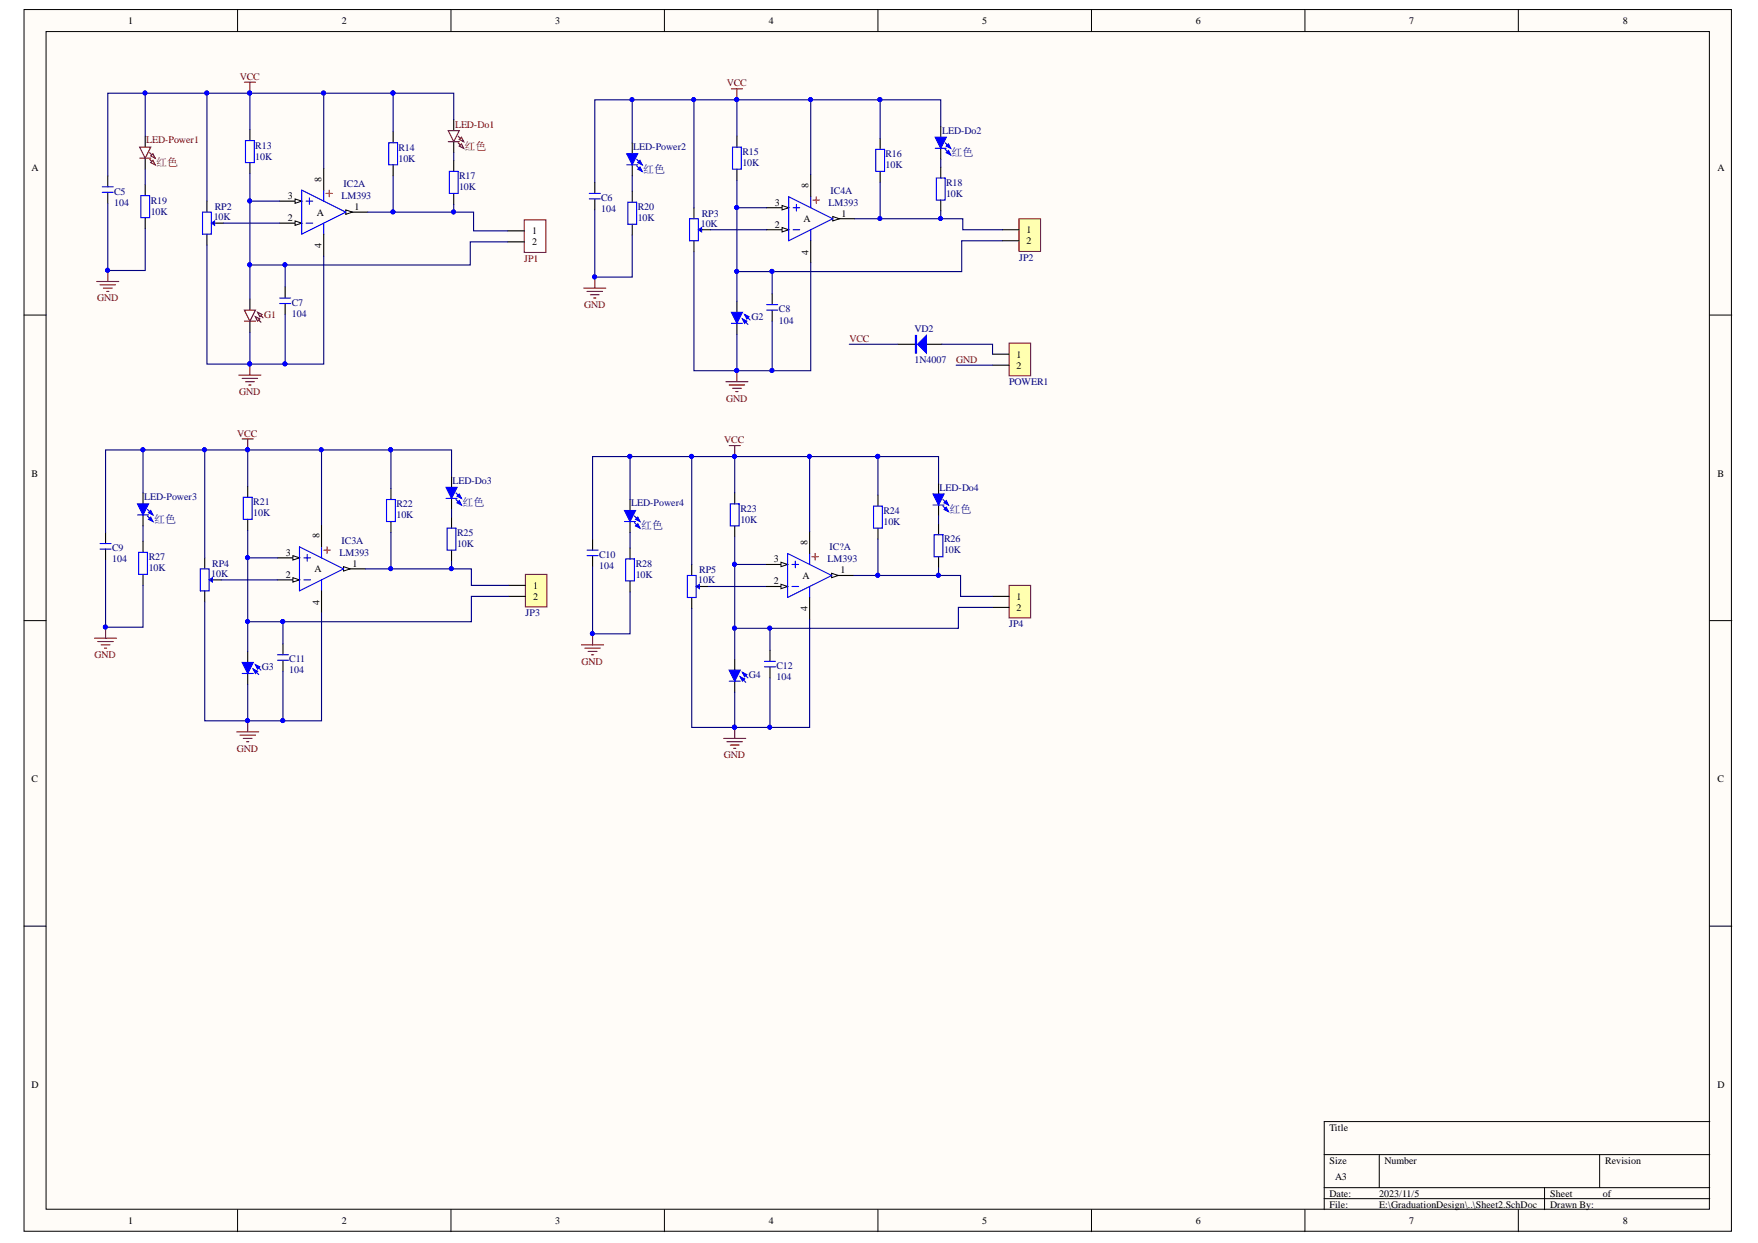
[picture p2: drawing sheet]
<svg xmlns="http://www.w3.org/2000/svg" width="297mm" height="210mm" viewBox="0 0 297 210" stroke-linecap="round" stroke-linejoin="round" font-family="sans-serif">
<g fill="#fffcf8" stroke="#000" stroke-width=".17">
<path d="M4.1 1.6h288.4v206.3h-288.4z"/>
<path d="M7.8 5.3h281v198.9h-281z"/>
</g>
<g fill="none" stroke="#000" stroke-width=".17">
<path d="M40.1 1.6v3.7M76.2 1.6v3.7M112.3 1.6v3.7M148.3 1.6v3.7M184.4 1.6v3.7M220.5 1.6v3.7M256.5 1.6v3.7M4.1 53.2h3.7M288.9 53.2h3.7M4.1 104.8h3.7M288.9 104.8h3.7M4.1 156.4h3.7"/>
<path d="M288.9 156.4h3.7M223.7 195h65.2M233 195v5.6M270.3 195v5.6M288.9 189.4h-65.2v14.9M40.1 204.3v3.7M76.2 204.3v3.7M112.3 204.3v3.7M148.3 204.3v3.7M184.4 204.3v3.7M220.5 204.3v3.7M223.7 200.6h65.2"/>
<path d="M223.7 202.4h65.2M256.5 204.3v3.7M261 200.6v3.7"/>
</g>
<path d="M47.3 37.7h3.7" fill="none" stroke="#000" stroke-width=".19"/>
<path d="M49.9 37.3l1.1 .4-1.1 .4z" fill="#fffcf8"/>
<path d="M49.9 37.3l1.1 .4-1.1 .4z" fill="none" stroke="#000" stroke-width=".17"/>
<path d="M47.3 34h3.7" fill="none" stroke="#000" stroke-width=".19"/>
<path d="M49.9 33.6l1.1 .4-1.1 .3z" fill="#fffcf8"/>
<path d="M49.9 33.6l1.1 .4-1.1 .3z" fill="none" stroke="#000" stroke-width=".17"/>
<path d="M58.4 35.8h3.7" fill="none" stroke="#000" stroke-width=".19"/>
<path d="M58.4 35.5l1.1 .3-1.1 .4z" fill="#fffcf8"/>
<path d="M58.4 35.5l1.1 .3-1.1 .4z" fill="none" stroke="#000" stroke-width=".17"/>
<path d="M34.2 35.8h1.5v3.7h-1.5zM51 32.1l7.4 3.7-7.4 3.7zM51.7 37.7h1.1M51.7 34h1.1M52.3 33.4v1.1M54.7 32.1v1.9M54.7 37.7v1.8" fill="none" stroke="#00f" stroke-width=".19"/>
<path d="M35 34v1.8M35 39.5v1.9M35.9 37.7h1.9M54.7 28.4v3.7M54.7 39.5v3.8" fill="none" stroke="#000" stroke-width=".19"/>
<path d="M55.1 32.7h1.1M55.6 32.1v1.1" fill="none" stroke="#f00" stroke-width=".19"/>
<path d="M35.7 37.7l.6-.4v.8z" fill="#11037f"/>
<path d="M35.7 37.7l.6-.4v.8z" fill="none" stroke="#00f" stroke-width=".17"/>
<path d="M24.5 23v1.9M24.5 26.7v1.9M42.2 21.9v1.8M42.2 27.5v1.8M66.4 22.3v1.8M66.4 27.8v1.9" fill="none" stroke="#000" stroke-width=".19"/>
<path d="M41.5 23.7h1.5v3.8h-1.5zM65.7 24.1h1.5v3.7h-1.5z" fill="none" stroke="#00f" stroke-width=".19"/>
<path d="M23.6 24.9h1.9l-1 1.8z" fill="#fff"/>
<path d="M23.6 24.9h1.9l-1 1.8zM25.3 25.8l.9 .9M25.3 26.9l.9 .9" fill="none" stroke="#800000" stroke-width=".19"/>
<path d="M25.5 26.3l.3-.3 .4 .7z" fill="#fff"/>
<path d="M25.5 26.3l.3-.3 .4 .7z" fill="none" stroke="#800000" stroke-width=".19"/>
<path d="M25.5 27.5l.3-.4 .4 .7z" fill="#fff"/>
<path d="M23.6 26.7h1.9M25.5 27.5l.3-.4 .4 .7zM16.3 47.5h3.8M16.9 48.1h2.6M17.5 48.7h1.5M18 49.2h.4M18.2 45.7v1.8" fill="none" stroke="#800000" stroke-width=".19"/>
<path d="M18.2 29.7v1.8M18.2 32.5v1.8M24.5 31.2v1.8M24.5 36.8v1.8M76.7 20.2v1.9M76.7 23.9v1.9M48.2 48.5v1.8M48.2 51.3v1.8" fill="none" stroke="#000" stroke-width=".19"/>
<path d="M17.3 31.5h1.8M17.3 32.5h1.8M23.8 33h1.5v3.8h-1.5zM47.3 50.3h1.8M47.3 51.3h1.8" fill="none" stroke="#00f" stroke-width=".19"/>
<circle cx="18.2" cy="45.6" r=".33" fill="#00f" stroke="#00f" stroke-width=".17"/>
<path d="M75.7 22.1h1.9l-.9 1.8z" fill="#fff"/>
<path d="M75.7 22.1h1.9l-.9 1.8zM77.4 23l.9 .9M77.4 24.1l.9 .9" fill="none" stroke="#800000" stroke-width=".19"/>
<path d="M77.6 23.6l.4-.4 .3 .7z" fill="#fff"/>
<path d="M77.6 23.6l.4-.4 .3 .7z" fill="none" stroke="#800000" stroke-width=".19"/>
<path d="M77.6 24.7l.4-.4 .3 .7z" fill="#fff"/>
<path d="M41.3 13.9h1.9M42.2 13.9v1.8M75.7 23.9h1.9M77.6 24.7l.4-.4 .3 .7zM40.4 63.3h3.7M40.9 63.9h2.6M41.5 64.5h1.5M42 65h.4M42.2 61.5v1.8" fill="none" stroke="#800000" stroke-width=".19"/>
<path d="M76.7 27.1v1.8M76.7 32.7v1.8M46.9 97.9h3.7" fill="none" stroke="#000" stroke-width=".19"/>
<path d="M75.9 28.9h1.5v3.8h-1.5z" fill="none" stroke="#00f" stroke-width=".19"/>
<g fill="#00f" stroke="#00f" stroke-width=".17">
<circle cx="42.2" cy="61.4" r=".33"/>
<circle cx="42.2" cy="15.7" r=".33"/>
</g>
<path d="M49.5 97.6l1.1 .3-1.1 .4z" fill="#fffcf8"/>
<path d="M49.5 97.6l1.1 .3-1.1 .4z" fill="none" stroke="#000" stroke-width=".17"/>
<path d="M46.9 94.2h3.7" fill="none" stroke="#000" stroke-width=".19"/>
<path d="M49.5 93.8l1.1 .4-1.1 .4z" fill="#fffcf8"/>
<path d="M49.5 93.8l1.1 .4-1.1 .4z" fill="none" stroke="#000" stroke-width=".17"/>
<path d="M58 96.1h3.8" fill="none" stroke="#000" stroke-width=".19"/>
<path d="M58 95.7l1.2 .4-1.2 .3z" fill="#fffcf8"/>
<path d="M58 95.7l1.2 .4-1.2 .3z" fill="none" stroke="#000" stroke-width=".17"/>
<path d="M33.8 96.1h1.5v3.7h-1.5zM50.6 92.3l7.4 3.8-7.4 3.7zM51.3 97.9h1.2M51.3 94.2h1.2M51.9 93.6v1.2M54.3 92.3v1.9M54.3 97.9v1.9" fill="none" stroke="#00f" stroke-width=".19"/>
<path d="M34.6 94.2v1.9M34.6 99.8v1.8M35.5 97.9h1.9M54.3 88.6v3.7M54.3 99.8v3.7" fill="none" stroke="#000" stroke-width=".19"/>
<path d="M54.7 92.9h1.1M55.3 92.3v1.2" fill="none" stroke="#f00" stroke-width=".19"/>
<path d="M35.3 97.9l.6-.3v.7z" fill="#11037f"/>
<path d="M35.3 97.9l.6-.3v.7z" fill="none" stroke="#00f" stroke-width=".17"/>
<path d="M24.2 83.2v1.9M24.2 87v1.8M41.9 82.1v1.9M41.9 87.7v1.9M66.1 82.5v1.9M66.1 88.1v1.8" fill="none" stroke="#000" stroke-width=".19"/>
<path d="M41.1 84h1.5v3.7h-1.5zM65.3 84.4h1.5v3.7h-1.5z" fill="none" stroke="#00f" stroke-width=".19"/>
<path d="M23.2 85.1h1.9l-.9 1.9z" fill="#00f"/>
<path d="M23.2 85.1h1.9l-.9 1.9zM24.9 86l.9 1M24.9 87.1l.9 1" fill="none" stroke="#00f" stroke-width=".19"/>
<path d="M25.1 86.6l.4-.4 .3 .8z" fill="#00f"/>
<path d="M25.1 86.6l.4-.4 .3 .8z" fill="none" stroke="#00f" stroke-width=".19"/>
<path d="M25.1 87.7l.4-.4 .3 .8z" fill="#00f"/>
<path d="M16.9 91.8h1.9M16.9 92.7h1.9M23.2 87h1.9M23.4 93.3h1.5v3.7h-1.5zM25.1 87.7l.4-.4 .3 .8zM46.9 110.6h1.8M46.9 111.5h1.8" fill="none" stroke="#00f" stroke-width=".19"/>
<path d="M17.8 89.9v1.9M17.8 92.7v1.9M24.2 91.4v1.9M24.2 97v1.9M76.3 80.4v1.9M76.3 84.2v1.8M47.8 108.7v1.9M47.8 111.5v1.9" fill="none" stroke="#000" stroke-width=".19"/>
<path d="M16 107.8h3.7M16.5 108.3h2.6M17.1 108.9h1.5M17.7 109.5h.3M17.8 105.9v1.9" fill="none" stroke="#800000" stroke-width=".19"/>
<circle cx="17.8" cy="105.9" r=".33" fill="#00f" stroke="#00f" stroke-width=".17"/>
<path d="M75.4 82.3h1.8l-.9 1.9z" fill="#00f"/>
<path d="M75.4 82.3h1.8l-.9 1.9zM77 83.2l1 1M77 84.4l1 .9" fill="none" stroke="#00f" stroke-width=".19"/>
<path d="M77.2 83.8l.4-.4 .4 .8z" fill="#00f"/>
<path d="M77.2 83.8l.4-.4 .4 .8z" fill="none" stroke="#00f" stroke-width=".19"/>
<path d="M77.2 84.9l.4-.4 .4 .8z" fill="#00f"/>
<path d="M75.4 84.2h1.8M75.5 89.2h1.5v3.7h-1.5zM77.2 84.9l.4-.4 .4 .8z" fill="none" stroke="#00f" stroke-width=".19"/>
<path d="M129.5 38.8h3.8M76.3 87.3v1.9M76.3 92.9v1.9" fill="none" stroke="#000" stroke-width=".19"/>
<path d="M40.9 74.1h1.9M41.9 74.1v1.9M40 123.6h3.7M40.5 124.1h2.7M41.1 124.7h1.5M41.7 125.3h.3M41.9 121.7v1.9" fill="none" stroke="#800000" stroke-width=".19"/>
<g fill="#00f" stroke="#00f" stroke-width=".17">
<circle cx="41.8" cy="121.7" r=".33"/>
<circle cx="41.8" cy="75.9" r=".33"/>
</g>
<path d="M132.1 38.4l1.2 .4-1.2 .4z" fill="#fffcf8"/>
<path d="M132.1 38.4l1.2 .4-1.2 .4z" fill="none" stroke="#000" stroke-width=".17"/>
<path d="M129.5 35.1h3.8" fill="none" stroke="#000" stroke-width=".19"/>
<path d="M132.1 34.7l1.2 .4-1.2 .4z" fill="#fffcf8"/>
<path d="M132.1 34.7l1.2 .4-1.2 .4z" fill="none" stroke="#000" stroke-width=".17"/>
<path d="M140.7 36.9h3.7" fill="none" stroke="#000" stroke-width=".19"/>
<path d="M140.7 36.6l1.1 .3-1.1 .4z" fill="#fffcf8"/>
<path d="M140.7 36.6l1.1 .3-1.1 .4z" fill="none" stroke="#000" stroke-width=".17"/>
<path d="M116.5 36.9h1.5v3.8h-1.5zM133.3 33.2l7.4 3.7-7.4 3.8zM134 38.8h1.1M134 35.1h1.1M134.6 34.5v1.1M137 33.2v1.9M137 38.8v1.9" fill="none" stroke="#00f" stroke-width=".19"/>
<path d="M117.3 35.1v1.8M118.2 38.8h1.8M137 29.5v3.7M117.3 40.7v1.8M137 40.7v3.7" fill="none" stroke="#000" stroke-width=".19"/>
<path d="M137.4 33.8h1.1M137.9 33.2v1.1" fill="none" stroke="#f00" stroke-width=".19"/>
<path d="M118 38.8l.6-.4v.8z" fill="#11037f"/>
<path d="M118 38.8l.6-.4v.8z" fill="none" stroke="#00f" stroke-width=".17"/>
<path d="M106.8 24.1v1.9M106.8 27.8v1.9M124.5 23v1.9M124.5 28.6v1.8M148.7 23.4v1.8M148.7 28.9v1.9" fill="none" stroke="#000" stroke-width=".19"/>
<path d="M123.8 24.9h1.5v3.7h-1.5zM148 25.2h1.5v3.7h-1.5z" fill="none" stroke="#00f" stroke-width=".19"/>
<path d="M105.9 26h1.9l-1 1.8z" fill="#00f"/>
<path d="M105.9 26h1.9l-1 1.8zM107.6 26.9l.9 .9M107.6 28l.9 .9" fill="none" stroke="#00f" stroke-width=".19"/>
<path d="M107.8 27.5l.3-.4 .4 .7z" fill="#00f"/>
<path d="M107.8 27.5l.3-.4 .4 .7z" fill="none" stroke="#00f" stroke-width=".19"/>
<path d="M107.8 28.6l.3-.4 .4 .7z" fill="#00f"/>
<path d="M99.6 32.7h1.8M99.6 33.6h1.8M105.9 27.8h1.9M106.1 34.1h1.5v3.8h-1.5zM107.8 28.6l.3-.4 .4 .7zM129.5 51.4h1.9M129.5 52.4h1.9" fill="none" stroke="#00f" stroke-width=".19"/>
<path d="M100.5 30.8v1.9M100.5 33.6v1.9M106.8 32.3v1.8M106.8 37.9v1.8M159 21.3v1.9M159 25v1.9M130.5 49.6v1.8M130.5 52.4v1.8" fill="none" stroke="#000" stroke-width=".19"/>
<path d="M98.6 48.7h3.8M99.2 49.2h2.6M99.8 49.8h1.4M100.3 50.3h.4M100.5 46.8v1.9" fill="none" stroke="#800000" stroke-width=".19"/>
<circle cx="100.5" cy="46.8" r=".33" fill="#00f" stroke="#00f" stroke-width=".17"/>
<path d="M158 23.2h1.9l-.9 1.8z" fill="#00f"/>
<path d="M158 23.2h1.9l-.9 1.8zM159.7 24.1l.9 .9M159.7 25.2l.9 1" fill="none" stroke="#00f" stroke-width=".19"/>
<path d="M159.9 24.7l.4-.4 .3 .7z" fill="#00f"/>
<path d="M159.9 24.7l.4-.4 .3 .7z" fill="none" stroke="#00f" stroke-width=".19"/>
<path d="M159.9 25.8l.4-.4 .3 .8z" fill="#00f"/>
<path d="M158 25h1.9M158.2 30.1h1.5v3.7h-1.5zM159.9 25.8l.4-.4 .3 .8zM116.1 97.2h1.5v3.7h-1.5z" fill="none" stroke="#00f" stroke-width=".19"/>
<path d="M159 28.2v1.9M159 33.8v1.8M116.9 95.3v1.9M117.8 99h1.9M116.9 100.9v1.9" fill="none" stroke="#000" stroke-width=".19"/>
<path d="M123.6 15h1.8M124.5 15v1.9M122.6 64.5h3.8M123.2 65h2.6M123.8 65.6h1.5M124.3 66.1h.4M124.5 62.6v1.9" fill="none" stroke="#800000" stroke-width=".19"/>
<g fill="#00f" stroke="#00f" stroke-width=".17">
<circle cx="124.5" cy="62.6" r=".33"/>
<circle cx="124.5" cy="16.8" r=".33"/>
</g>
<path d="M117.6 99l.6-.3v.7z" fill="#11037f"/>
<path d="M117.6 99l.6-.3v.7z" fill="none" stroke="#00f" stroke-width=".17"/>
<path d="M106.5 84.4v1.8M106.5 88.1v1.8M124.1 83.2v1.9M124.1 88.8v1.9M148.3 83.6v1.9M148.3 89.2v1.8" fill="none" stroke="#000" stroke-width=".19"/>
<path d="M123.4 85.1h1.5v3.7h-1.5zM147.6 85.5h1.5v3.7h-1.5z" fill="none" stroke="#00f" stroke-width=".19"/>
<path d="M105.5 86.2h1.9l-.9 1.9z" fill="#00f"/>
<path d="M105.5 86.2h1.9l-.9 1.9zM107.2 87.1l.9 1M107.2 88.3l.9 .9" fill="none" stroke="#00f" stroke-width=".19"/>
<path d="M107.4 87.7l.4-.4 .3 .8z" fill="#00f"/>
<path d="M107.4 87.7l.4-.4 .3 .8z" fill="none" stroke="#00f" stroke-width=".19"/>
<path d="M107.4 88.8l.4-.4 .3 .8z" fill="#00f"/>
<path d="M99.2 92.9h1.9M99.2 93.8h1.9M105.5 88.1h1.9M105.7 94.4h1.5v3.7h-1.5zM107.4 88.8l.4-.4 .3 .8zM129.2 111.7h1.8M129.2 112.6h1.8" fill="none" stroke="#00f" stroke-width=".19"/>
<path d="M100.1 91v1.9M100.1 93.8v1.9M106.5 92.5v1.9M106.5 98.1v1.9M158.6 81.6v1.8M158.6 85.3v1.8M130.1 109.8v1.9M130.1 112.6v1.9" fill="none" stroke="#000" stroke-width=".19"/>
<path d="M98.3 108.9h3.7M98.8 109.5h2.6M99.4 110h1.5M99.9 110.6h.4M100.1 107v1.9" fill="none" stroke="#800000" stroke-width=".19"/>
<circle cx="100.1" cy="107" r=".33" fill="#00f" stroke="#00f" stroke-width=".17"/>
<path d="M157.6 83.4h1.9l-.9 1.9z" fill="#00f"/>
<path d="M157.6 83.4h1.9l-.9 1.9zM159.3 84.4l1 .9M159.3 85.5l1 .9" fill="none" stroke="#00f" stroke-width=".19"/>
<path d="M159.5 84.9l.4-.4 .4 .8z" fill="#00f"/>
<path d="M159.5 84.9l.4-.4 .4 .8z" fill="none" stroke="#00f" stroke-width=".19"/>
<path d="M159.5 86l.4-.3 .4 .7z" fill="#00f"/>
<path d="M157.6 85.3h1.9M157.8 90.3h1.5v3.7h-1.5zM159.5 86l.4-.3 .4 .7z" fill="none" stroke="#00f" stroke-width=".19"/>
<path d="M129.4 99h3.7M158.6 88.4v1.9M158.6 94v1.9" fill="none" stroke="#000" stroke-width=".19"/>
<path d="M123.2 75.2h1.9M124.1 75.2v1.9M122.3 124.7h3.7M122.8 125.3h2.6M123.4 125.8h1.5M124 126.4h.3M124.1 122.8v1.9" fill="none" stroke="#800000" stroke-width=".19"/>
<g fill="#00f" stroke="#00f" stroke-width=".17">
<circle cx="124.1" cy="122.8" r=".33"/>
<circle cx="124.1" cy="77.1" r=".33"/>
</g>
<path d="M132 98.7l1.1 .3-1.1 .4z" fill="#fffcf8"/>
<path d="M132 98.7l1.1 .3-1.1 .4z" fill="none" stroke="#000" stroke-width=".17"/>
<path d="M129.4 95.3h3.7" fill="none" stroke="#000" stroke-width=".19"/>
<path d="M132 94.9l1.1 .4-1.1 .4z" fill="#fffcf8"/>
<path d="M132 94.9l1.1 .4-1.1 .4z" fill="none" stroke="#000" stroke-width=".17"/>
<path d="M140.5 97.2h3.7" fill="none" stroke="#000" stroke-width=".19"/>
<path d="M140.5 96.8l1.1 .4-1.1 .4z" fill="#fffcf8"/>
<path d="M140.5 96.8l1.1 .4-1.1 .4z" fill="none" stroke="#000" stroke-width=".17"/>
<path d="M133.1 93.5l7.4 3.7-7.4 3.7zM133.8 99h1.1M133.8 95.3h1.1M134.4 94.8v1.1M136.8 93.5v1.8M136.8 99v1.9" fill="none" stroke="#00f" stroke-width=".19"/>
<path d="M136.8 89.7v3.8M136.8 100.9v3.7" fill="none" stroke="#000" stroke-width=".19"/>
<path d="M137.2 94h1.1M137.7 93.5v1.1" fill="none" stroke="#f00" stroke-width=".19"/>
<path d="M88.6 37.1h3.6v5.5h-3.6z" fill="#fff" stroke="#800000" stroke-width=".17"/>
<path d="M85.8 39h2.8M85.8 40.8h2.8" fill="none" stroke="#000" stroke-width=".19"/>
<path d="M172.2 36.9h3.6v5.5h-3.6z" fill="#ffffb0" stroke="#800000" stroke-width=".17"/>
<path d="M169.4 38.8h2.8M169.4 40.7h2.8" fill="none" stroke="#000" stroke-width=".19"/>
<path d="M88.8 97h3.6v5.5h-3.6z" fill="#ffffb0" stroke="#800000" stroke-width=".17"/>
<path d="M86 98.9h2.8M86 100.7h2.8" fill="none" stroke="#000" stroke-width=".19"/>
<path d="M170.5 98.9h3.6v5.5h-3.6z" fill="#ffffb0" stroke="#800000" stroke-width=".17"/>
<path d="M42.2 50.5v1.9M42.2 54.2v1.9M167.7 100.7h2.8M167.7 102.6h2.8" fill="none" stroke="#000" stroke-width=".19"/>
<path d="M41.3 52.4h1.9l-1 1.8z" fill="#fff"/>
<path d="M41.3 52.4h1.9l-1 1.8zM43.5 52.7l1 1" fill="none" stroke="#800000" stroke-width=".19"/>
<path d="M43.5 52.7l.8 .4-.4 .4z" fill="#fff"/>
<path d="M41.3 54.2h1.9M43.2 53.5l.9 .9M43.5 52.7l.8 .4-.4 .4z" fill="none" stroke="#800000" stroke-width=".19"/>
<path d="M43.2 53.5l.7 .4-.4 .3z" fill="#fff"/>
<path d="M43.2 53.5l.7 .4-.4 .3z" fill="none" stroke="#800000" stroke-width=".19"/>
<path d="M124.5 50.9v1.8M124.5 54.6v1.9" fill="none" stroke="#000" stroke-width=".19"/>
<path d="M123.6 52.7h1.8l-.9 1.9z" fill="#00f"/>
<path d="M123.6 52.7h1.8l-.9 1.9zM125.8 53.1l.9 .9" fill="none" stroke="#00f" stroke-width=".19"/>
<path d="M125.8 53.1l.8 .4-.4 .4z" fill="#00f"/>
<path d="M123.6 54.6h1.8M125.4 53.9l1 .9M125.8 53.1l.8 .4-.4 .4z" fill="none" stroke="#00f" stroke-width=".19"/>
<path d="M125.4 53.9l.8 .3-.4 .4z" fill="#00f"/>
<path d="M125.4 53.9l.8 .3-.4 .4z" fill="none" stroke="#00f" stroke-width=".19"/>
<path d="M41.9 110v1.9M41.9 113.7v1.9" fill="none" stroke="#000" stroke-width=".19"/>
<path d="M40.9 111.9h1.9l-.9 1.8z" fill="#00f"/>
<path d="M40.9 111.9h1.9l-.9 1.8zM43.2 112.2l.9 1" fill="none" stroke="#00f" stroke-width=".19"/>
<path d="M43.2 112.2l.7 .4-.4 .4z" fill="#00f"/>
<path d="M40.9 113.7h1.9M42.8 113l.9 .9M43.2 112.2l.7 .4-.4 .4z" fill="none" stroke="#00f" stroke-width=".19"/>
<path d="M42.8 113l.7 .4-.3 .3z" fill="#00f"/>
<path d="M42.8 113l.7 .4-.3 .3z" fill="none" stroke="#00f" stroke-width=".19"/>
<path d="M124.1 111.3v1.9M124.1 115v1.9" fill="none" stroke="#000" stroke-width=".19"/>
<path d="M123.2 113.2h1.9l-1 1.8z" fill="#00f"/>
<path d="M123.2 113.2h1.9l-1 1.8zM125.4 113.5l1 1" fill="none" stroke="#00f" stroke-width=".19"/>
<path d="M125.4 113.5l.8 .4-.4 .4z" fill="#00f"/>
<path d="M123.2 115h1.9M125.1 114.3l.9 .9M125.4 113.5l.8 .4-.4 .4z" fill="none" stroke="#00f" stroke-width=".19"/>
<path d="M125.1 114.3l.7 .4-.4 .3z" fill="#00f"/>
<path d="M125.1 114.3l.7 .4-.4 .3z" fill="none" stroke="#00f" stroke-width=".19"/>
<path d="M170.5 57.9h3.6v5.6h-3.6z" fill="#ffffb0" stroke="#800000" stroke-width=".17"/>
<path d="M151.7 58.1h3M156.3 58.1h2.8M167.7 59.8h2.8M167.7 61.7h2.8" fill="none" stroke="#000" stroke-width=".19"/>
<path d="M155 58.1l1.5-1.5v3z" fill="#00f"/>
<path d="M154.7 56.6h.2v3h-.2zM154.8 56.6v3M155 58.1l1.5-1.5v3z" fill="none" stroke="#00f" stroke-width=".19"/>
<g fill="none" stroke="#000080" stroke-width=".19">
<path d="M24.5 15.7v7.3M35 15.7v18.3M42.2 15.7v6.2M54.7 15.7h11.7M66.4 15.7h10.3v4.5M66.4 15.7v6.6M106.8 16.9v7.2M117.3 16.9v18.2M124.5 16.9v6.1M137 16.9h11.7M148.7 16.9h10.3v4.4M148.7 16.9v6.5"/>
<path d="M18.2 34.3v11.4h6.3v-7.1M24.5 28.6v2.6M37.8 37.7h9.5M42.2 29.3v4.7h5.1M42.2 34v10.7h6v3.8M54.7 28.4v-12.7h-36.5v14M66.4 29.7v6.1h-4.3M76.7 34.5v1.3h-10.3M76.7 35.8h3.3v3.2h5.8M76.7 25.8v1.3M100.5 35.5v11.3h6.3v-7.1M106.8 29.7v2.6"/>
<path d="M120 38.8h9.5M124.5 30.4v4.7h5M124.5 35.1v10.8h6v3.7M137 29.5v-12.6h-36.5v13.9M148.7 30.8v6.1h-4.3M159 35.6v1.3h-10.3M159 36.9h3.7v1.9h6.7M159 26.9v1.3M35 41.4v20.1h19.7v-18.2M42.2 44.7v5.8M42.2 56.1v5.4M48.2 53.1v8.4"/>
<path d="M85.8 40.8h-6.3v3.9h-31.3M117.3 42.5v20.1h19.7v-18.2M124.5 45.9v5M124.5 56.5v6.1M130.5 54.2v8.4M143.5 58.1h8.2M159.1 58.1h8.6v1.7M169.4 40.7h-6.9v5.2h-32M24.2 76v7.2M34.6 76v18.2M41.9 76v6.1M54.3 76h11.8"/>
<path d="M66.1 76h10.2v4.4M66.1 76v6.5M106.5 77.1v7.3M116.9 77.1v18.2M124.1 77.1v6.1M136.8 77.1h11.5M148.3 77.1h10.3v4.5M148.3 77.1v6.5M161.6 61.7h6.1M17.8 94.6v11.3h6.4v-7M24.2 88.8v2.6M37.4 97.9h9.5"/>
<path d="M41.9 89.6v4.6h5M41.9 94.2v10.8h5.9v3.7M54.3 88.6v-12.6h-36.5v13.9M66.1 89.9v6.2h-4.3M76.3 94.8v1.3h-10.2M76.3 96.1h3.3v2.8h6.4M76.3 86v1.3M100.1 95.7v11.3h6.4v-7M106.5 89.9v2.6M119.7 99h9.7M124.1 90.7v4.6h5.3M124.1 95.3v10.8h6v3.7"/>
<path d="M136.8 89.7v-12.6h-36.7v13.9M144.2 97.2h4.1M148.3 91v6.2h10.3v-1.3M158.6 97.2h3.7v3.5h5.4M158.6 87.1v1.3M34.6 101.6v20.1h19.7v-18.2M41.9 105v5M41.9 115.6v6.1M47.8 113.4v8.3M86 100.7h-6.4v4.3h-31.8M116.9 102.8v20h19.9v-18.2M124.1 106.1v5.2"/>
<path d="M124.1 116.9v5.9M130.1 114.5v8.3M167.7 102.6h-5.8v3.5h-31.8"/>
</g>
<g fill="#00f" stroke="#00f" stroke-width=".17">
<circle cx="66.4" cy="35.8" r=".33"/>
<circle cx="18.2" cy="45.6" r=".33"/>
<circle cx="24.5" cy="15.7" r=".33"/>
<circle cx="66.4" cy="15.7" r=".33"/>
<circle cx="76.6" cy="35.8" r=".33"/>
<circle cx="54.7" cy="15.7" r=".33"/>
<circle cx="34.9" cy="15.7" r=".33"/>
<circle cx="42.2" cy="33.9" r=".33"/>
<circle cx="42.2" cy="15.7" r=".33"/>
<circle cx="48.1" cy="44.7" r=".33"/>
<circle cx="42.2" cy="44.7" r=".33"/>
<circle cx="48.1" cy="61.4" r=".33"/>
<circle cx="66" cy="96" r=".33"/>
<circle cx="17.8" cy="105.9" r=".33"/>
<circle cx="24.1" cy="75.9" r=".33"/>
<circle cx="66" cy="75.9" r=".33"/>
<circle cx="76.2" cy="96" r=".33"/>
<circle cx="54.3" cy="75.9" r=".33"/>
<circle cx="34.5" cy="75.9" r=".33"/>
<circle cx="41.8" cy="94.2" r=".33"/>
<circle cx="41.8" cy="75.9" r=".33"/>
<circle cx="47.8" cy="105" r=".33"/>
<circle cx="41.8" cy="105" r=".33"/>
<circle cx="47.8" cy="121.7" r=".33"/>
<circle cx="41.8" cy="121.7" r=".33"/>
<circle cx="148.7" cy="36.9" r=".33"/>
<circle cx="100.5" cy="46.8" r=".33"/>
<circle cx="106.8" cy="16.8" r=".33"/>
<circle cx="148.7" cy="16.8" r=".33"/>
<circle cx="158.9" cy="36.9" r=".33"/>
<circle cx="136.9" cy="16.8" r=".33"/>
<circle cx="117.2" cy="16.8" r=".33"/>
<circle cx="124.5" cy="35" r=".33"/>
<circle cx="124.5" cy="16.8" r=".33"/>
<circle cx="130.4" cy="45.8" r=".33"/>
<circle cx="124.5" cy="45.8" r=".33"/>
<circle cx="130.4" cy="62.6" r=".33"/>
<circle cx="124.5" cy="62.6" r=".33"/>
<circle cx="100.1" cy="107" r=".33"/>
<circle cx="106.4" cy="77.1" r=".33"/>
<circle cx="148.3" cy="77.1" r=".33"/>
<circle cx="136.7" cy="77.1" r=".33"/>
<circle cx="116.8" cy="77.1" r=".33"/>
<circle cx="124.1" cy="95.3" r=".33"/>
<circle cx="124.1" cy="77.1" r=".33"/>
<circle cx="130" cy="106.1" r=".33"/>
<circle cx="124.1" cy="106.1" r=".33"/>
<circle cx="130" cy="122.8" r=".33"/>
<circle cx="158.5" cy="97.1" r=".33"/>
<circle cx="148.3" cy="97.1" r=".33"/>
<circle cx="124.1" cy="122.8" r=".33"/>
<circle cx="42.2" cy="61.4" r=".33"/>
</g>
<g font-size="1.9" fill="#800000">
<text x="26.4" y="28">红色</text>
<text x="78.5" y="25.3">红色</text>
</g>
<g font-size="1.9" fill="#000080">
<text x="108.7" y="29.1">红色</text>
<text x="160.8" y="26.4">红色</text>
<text x="26" y="88.3">红色</text>
<text x="78.1" y="85.5">红色</text>
<text x="108.3" y="89.4">红色</text>
<text x="160.4" y="86.6">红色</text>
</g>
<g font-size="1.7">
<text x="21.7" y="4">1</text>
<text x="57.8" y="4">2</text>
<text x="93.8" y="4">3</text>
<text x="129.9" y="4">4</text>
<text x="165.9" y="4">5</text>
<text x="202.1" y="4">6</text>
<text x="238.1" y="4">7</text>
<text x="274.2" y="4">8</text>
<text x="5.3" y="28.9">A</text>
<text x="290.2" y="28.9">A</text>
<text x="48.6" y="33.6">3</text>
<text x="54.3" y="30.7" transform="rotate(-90 54.3 30.7)">8</text>
<text x="59.9" y="35.5">1</text>
<text x="130.9" y="34.7">3</text>
<text x="136.6" y="31.8" transform="rotate(-90 136.6 31.8)">8</text>
<text x="48.6" y="37.3">2</text>
<text x="53.5" y="36.4">A</text>
<text x="54.3" y="41.9" transform="rotate(-90 54.3 41.9)">4</text>
<text x="89.9" y="39.5">1</text>
<text x="89.9" y="41.4">2</text>
<text x="130.9" y="38.4">2</text>
<text x="135.7" y="37.5">A</text>
<text x="142.2" y="36.6">1</text>
<text x="173.5" y="39.4">1</text>
<text x="173.5" y="41.2">2</text>
<text x="136.6" y="43" transform="rotate(-90 136.6 43)">4</text>
<text x="171.8" y="60.4">1</text>
<text x="171.8" y="62.3">2</text>
<text x="5.3" y="80.5">B</text>
<text x="290.2" y="80.5">B</text>
<text x="48.3" y="93.9">3</text>
<text x="54" y="90.9" transform="rotate(-90 54 90.9)">8</text>
<text x="59.5" y="95.7">1</text>
<text x="130.8" y="95">3</text>
<text x="136.4" y="92" transform="rotate(-90 136.4 92)">8</text>
<text x="48.3" y="97.6">2</text>
<text x="53.1" y="96.6">A</text>
<text x="90.1" y="99.4">1</text>
<text x="90.1" y="101.3">2</text>
<text x="130.8" y="98.7">2</text>
<text x="135.6" y="97.7">A</text>
<text x="142" y="96.8">1</text>
<text x="171.8" y="101.3">1</text>
<text x="54" y="102.1" transform="rotate(-90 54 102.1)">4</text>
<text x="136.4" y="103.2" transform="rotate(-90 136.4 103.2)">4</text>
<text x="171.8" y="103.1">2</text>
<text x="5.3" y="132.1">C</text>
<text x="290.2" y="132.1">C</text>
<text x="5.3" y="183.7">D</text>
<text x="290.2" y="183.7">D</text>
<text x="224.6" y="190.9">Title</text>
<text x="224.6" y="196.5">Size</text>
<text x="233.9" y="196.5">Number</text>
<text x="271.2" y="196.5">Revision</text>
<text x="224.6" y="202.1">Date:</text>
<text x="224.6" y="203.9">File:</text>
<text x="225.6" y="199.3">A3</text>
<text x="233" y="202.1">2023/11/5</text>
<text x="233" y="203.9">E:\GraduationDesign\..\Sheet2.SchDoc</text>
<text x="261.9" y="202.1">Sheet</text>
<text x="261.9" y="203.9">Drawn By:</text>
<text x="270.8" y="202.1">of</text>
<text x="21.7" y="206.7">1</text>
<text x="57.8" y="206.7">2</text>
<text x="93.8" y="206.7">3</text>
<text x="129.9" y="206.7">4</text>
<text x="165.9" y="206.7">5</text>
<text x="202.1" y="206.7">6</text>
<text x="238.1" y="206.7">7</text>
<text x="274.2" y="206.7">8</text>
</g>
<g font-size="1.7" fill="#800000">
<text x="40.5" y="13.5">VCC</text>
<text x="122.8" y="14.6">VCC</text>
<text x="76.9" y="21.5">LED-Do1</text>
<text x="24.7" y="24.2">LED-Power1</text>
<text x="88.6" y="44.2">JP1</text>
<text x="16.4" y="50.9">GND</text>
<text x="44.7" y="53.6">G1</text>
<text x="98.7" y="52">GND</text>
<text x="143.5" y="57.8">VCC</text>
<text x="161.5" y="61.3">GND</text>
<text x="40.4" y="66.7">GND</text>
<text x="122.7" y="67.8">GND</text>
<text x="40.1" y="73.7">VCC</text>
<text x="122.4" y="74.8">VCC</text>
<text x="16" y="111.2">GND</text>
<text x="98.3" y="112.3">GND</text>
<text x="40" y="127">GND</text>
<text x="122.3" y="128.1">GND</text>
</g>
<g font-size="1.7" fill="#000080">
<text x="159.2" y="22.6">LED-Do2</text>
<text x="43.1" y="25.1">R13</text>
<text x="43.1" y="26.9">10K</text>
<text x="67.3" y="25.4">R14</text>
<text x="67.3" y="27.3">10K</text>
<text x="107" y="25.3">LED-Power2</text>
<text x="125.4" y="26.2">R15</text>
<text x="125.4" y="28">10K</text>
<text x="149.6" y="26.5">R16</text>
<text x="149.6" y="28.4">10K</text>
<text x="19.3" y="32.9">C5</text>
<text x="19.3" y="34.7">104</text>
<text x="25.5" y="34.4">R19</text>
<text x="36.3" y="35.5">RP2</text>
<text x="57.7" y="33.6">LM393</text>
<text x="58" y="31.6">IC2A</text>
<text x="77.6" y="30.2">R17</text>
<text x="77.6" y="32.1">10K</text>
<text x="101.6" y="34">C6</text>
<text x="101.6" y="35.8">104</text>
<text x="107.8" y="35.5">R20</text>
<text x="140" y="34.7">LM393</text>
<text x="140.3" y="32.7">IC4A</text>
<text x="159.9" y="31.3">R18</text>
<text x="159.9" y="33.2">10K</text>
<text x="25.5" y="36.2">10K</text>
<text x="36.1" y="37.2">10K</text>
<text x="107.8" y="37.3">10K</text>
<text x="118.4" y="38.3">10K</text>
<text x="118.6" y="36.6">RP3</text>
<text x="172.2" y="44">JP2</text>
<text x="49.3" y="51.6">C7</text>
<text x="49.3" y="53.5">104</text>
<text x="131.6" y="52.7">C8</text>
<text x="127" y="54.1">G2</text>
<text x="131.6" y="54.7">104</text>
<text x="154.5" y="56.1">VD2</text>
<text x="154.5" y="61.3">1N4007</text>
<text x="170.5" y="65">POWER1</text>
<text x="76.5" y="81.8">LED-Do3</text>
<text x="158.8" y="82.9">LED-Do4</text>
<text x="24.4" y="84.4">LED-Power3</text>
<text x="42.8" y="85.3">R21</text>
<text x="42.8" y="87.2">10K</text>
<text x="67" y="85.7">R22</text>
<text x="67" y="87.5">10K</text>
<text x="106.7" y="85.5">LED-Power4</text>
<text x="125.1" y="86.4">R23</text>
<text x="125.1" y="88.3">10K</text>
<text x="149.3" y="86.8">R24</text>
<text x="149.3" y="88.6">10K</text>
<text x="18.9" y="93.1">C9</text>
<text x="18.9" y="95">104</text>
<text x="25.1" y="94.6">R27</text>
<text x="35.9" y="95.7">RP4</text>
<text x="57.3" y="93.9">LM393</text>
<text x="57.7" y="91.8">IC3A</text>
<text x="77.2" y="90.5">R25</text>
<text x="77.2" y="92.3">10K</text>
<text x="101.2" y="94.2">C10</text>
<text x="107.4" y="95.7">R28</text>
<text x="139.8" y="95">LM393</text>
<text x="140.1" y="92.9">IC?A</text>
<text x="159.5" y="91.6">R26</text>
<text x="159.5" y="93.4">10K</text>
<text x="25.1" y="96.5">10K</text>
<text x="35.7" y="97.4">10K</text>
<text x="101.2" y="96.1">104</text>
<text x="107.4" y="97.6">10K</text>
<text x="118" y="98.5">10K</text>
<text x="118.2" y="96.8">RP5</text>
<text x="88.8" y="104.1">JP3</text>
<text x="170.5" y="105.9">JP4</text>
<text x="44.2" y="113.2">G3</text>
<text x="48.9" y="111.8">C11</text>
<text x="48.9" y="113.7">104</text>
<text x="131.2" y="113">C12</text>
<text x="126.5" y="114.5">G4</text>
<text x="131.2" y="114.9">104</text>
</g>
</svg>
